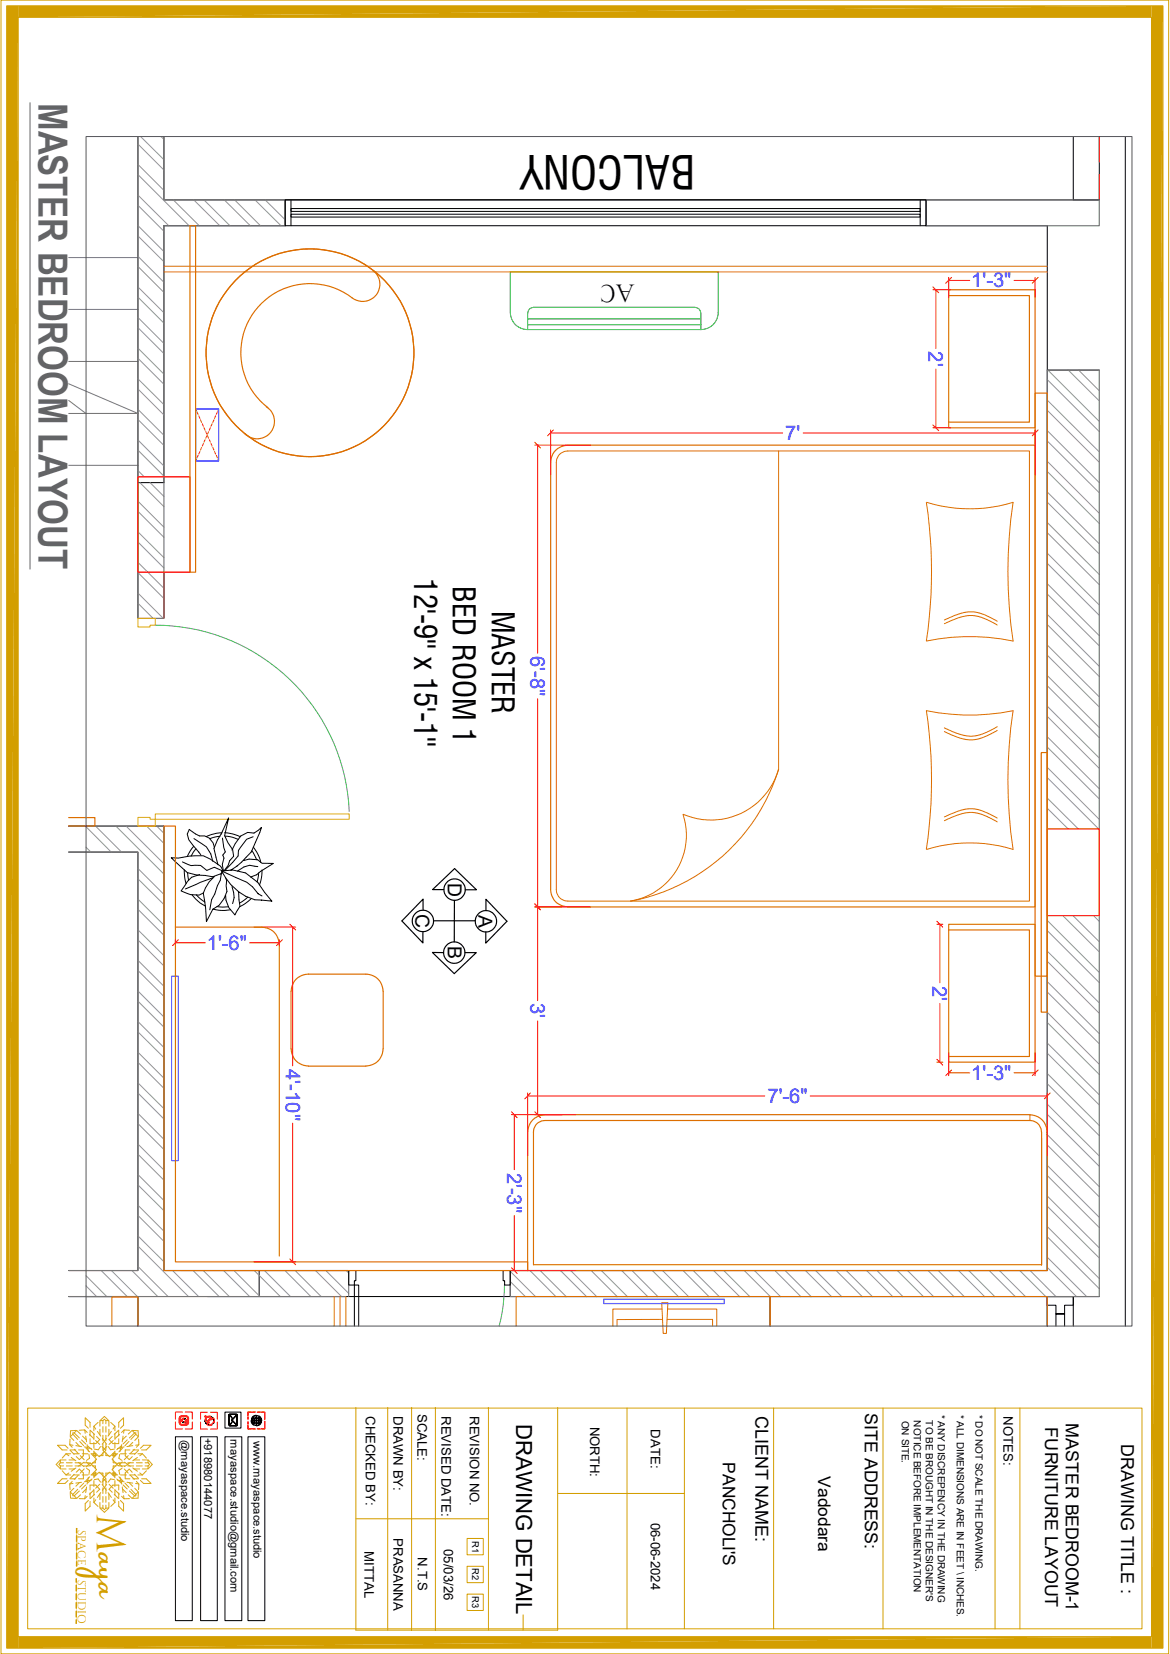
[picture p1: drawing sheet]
<svg xmlns="http://www.w3.org/2000/svg" width="297mm" height="420mm" viewBox="0 0 297 420" stroke-linecap="round" stroke-linejoin="round" font-family="sans-serif">
<path d="M17.4 65.4h17.6M17.4 78.6h17.6M17.4 97.5l17.6 7.5h-13.2l-4.4-3.3M17.4 91.8h17.6M17.4 105h17.6M17.4 118.2h17.6" fill="none" stroke="#767676" stroke-width=".25"/>
<g fill="none" stroke="#000" stroke-width=".25">
<path d="M35 34.7v122.3M41.6 34.7v16.1h237.5M272.5 34.7v16.1h6.6v-16.1M285.7 34.7v302M72.4 50.8h162.7v6.5h-162.7zM72.4 50.8v6.5h-30.8v65.3h-6.6M73.9 54.4h159.7v.7h-159.7zM73.9 53h159.7v.7h-159.7zM73.9 50.8v6.5M233.6 50.8v6.5M235.1 50.8v6.5h30.8v265.3h-136.4v6.6M265.9 94h13.2"/>
<path d="M17.4 216.4h17.6v106.2h-17.6M17.4 209.8h24.2v112.8M46.3 218.9l2.2 .9h2.4l1.6 1.2 1.9-.8 2.1 .9-.2 .7-2.3 .8-1.9-.3-2.1-.1-2.5-.6-4-3.8 1.8 .1 2.8-.5 3.5-.1 1.8 .8 2.6 1.9 .7 1.2M49.2 214.9l-1.7 2.6M49.2 212.9l3.2 2.2 1.1 1.7 .5 1.9M49.7 215.5l-1.2 1.9M54.4 215.2a3.2 3.2 0 0 0-3.8-2.9l-2.6-1.7-.5 1.2 .4 1.4 3.1 3.8M55.8 212.3l-2.5 .7M56.4 211.5l-1.4 .1-2.7 .8M56.5 212.8l.3 2.4 .4 1.1-.6 .8 .3 .8-.5 1.6 .3 1.5 .2 .1 1-1.3 .4-1.2 1-1.2-.2-1.7-1.2-1.7-.9-1.8 1-4.5-1.9 4.1-.9 1.5-.9 2.1 1 4.2M57 211.5l2.1 .3 1.9 .7M57.1 212.3l1.7 .3 1.7 .5"/>
<path d="M58.9 215.9l.8-1.7 1.4-1.9 1.8-.9 1.6 .1 1.9-1.4-2.6 6.2a20.8 20.8 0 0 1-5.2 4.6M61.8 218.5l1.4-.4 2.2 .2 1.1 .9h2.9l-3.3 2.1-.9 .8-1.6 .6M63.9 216l1.3 2.3M64.3 212.5l-1.7 .6-2.1 2.8v1.4l-3.4 3.7M64.3 215.1l1.2 1.9 .7 2M46.8 220.9l.1 1.7 .3 1.8M47.6 221.6l.3 1.9M48.7 227.2l2.1 2.1 1.4 .8M49.8 227.2l2.2 1.9M50.7 222.1l-2.1 .7-1 1-1.6 2.4 2.3 1 2.2 .1 1.1-.5M54.1 222.9l-3.3 1.2-3.7 1.6M54.1 230.8l2.2 .4 2.2-.2"/>
<path d="M54.4 222.5l-1.3 1.4-.9 1.6-.6 1.3 .6 3.8 .2 3.4 1.6-3.1 1.6-1 1.3-1.7 .7-1.8-.2-1.4 .1-1.4-.1-.5M55.1 230.2l2.9 .1M56.2 221.6l-.3 1.9-.7 1.4-.7 2.1-.8 1.4-.4 2.6M56.3 221.2l2.7-.3 3.4 .8 3 2.4 1.8 2.5 1.8 2.2-2.6-.2a10.5 10.5 0 0 1-7.8-4zM56.4 221.2l6.3 2.8 1.4 1.2 1.4 1.7 1 .6M58.9 225.1l.4 1.5 .1 1.3-.3 1.5M60.6 226.5l.3 3.6-1.3 2.2-1.5-1.8-.7-1.9-.1-1.2M62.9 227.8l-2.1 1.5M63.8 228.1l-1.9 1.6-1.1 .6M65.4 220l-2-.3-1.5 .4-1.6 1.1M65.7 221.7l-.4 2.2M66.5 220.9l-.1 1.9-.5 1.9"/>
<path d="M17.4 329.2h17.6v7.5M46 322.6h42.5M52.6 329.2h226.5M65.8 322.6v6.6M88.5 322.6h1.8v2.6h-.3v1.1h-1.5zM90 336.7v-10.4h1.1v10.4M127.7 322.6h1.8v3.7h-1.4v-1.1h-.4zM265.9 329.2v7.5v-7.5h6.6v7.5M268.1 336.7v-3.1h2.2v-2.2h2.2v-2.2h-6.6v2.2h2.2v2.2h2.2v3.1"/>
</g>
<g fill="none" stroke="#939598" stroke-width=".25">
<path d="M35 36.6l6.6 6.6M35.7 34.7l5.9 5.9M40.9 34.7l.7 .7M35 44.3l13 13M35 52.1l6.6 6.6M35 59.9l6.6 6.6M35 41.7l6.6 6.6M35 49.5l7.8 7.8M35 57.3l6.6 6.6M44 50.8l6.6 6.5M49.2 50.8l6.6 6.5M51.8 50.8l6.6 6.5"/>
<path d="M56.9 50.8l6.6 6.5M59.6 50.8l6.5 6.5M64.7 50.8l6.6 6.5M67.3 50.8l5.1 5M35 67.6l6.6 6.7M35 75.4l6.6 6.6M35 65.1l6.6 6.6M35 72.9l6.6 6.5M35 83.2l6.6 6.6M35 91l6.6 6.6M35 98.8l6.6 6.6M35 80.6l6.6 6.6"/>
<path d="M35 88.4l6.6 6.6M35 96.2l6.6 6.5M265.9 96.4l13.2 13.2M266 94l13.1 13M271.2 94l7.9 7.8M273.8 94l5.3 5.2M279 94l.1 .1M35 106.5l6.6 6.6M35 114.3l6.6 6.6M35 103.9l6.6 6.6M35 111.7l6.6 6.6M35 119.5l1.6 1.6"/>
<path d="M265.9 104.2l13.2 13.2M265.9 112l13.2 13.1M265.9 119.7l13.2 13.2M265.9 101.6l13.2 13.2M265.9 109.3l13.2 13.3M265.9 117.1l13.2 13.2M35 129.8l6.6 6.6M35 137.6l6.6 6.6M35 127.3l6.6 6.6M35 135l6.6 6.6M35.5 122.6l6.1 6.1M38.1 122.6l3.5 3.5"/>
<path d="M265.9 127.5l13.2 13.2M265.9 135.3l13.2 13.2M265.9 124.9l13.2 13.2M265.9 132.7l13.2 13.2M35 145.4l6.6 6.6M35 153.2l3.9 3.8M35 142.8l6.6 6.6M35 150.6l6.4 6.4M265.9 143l13.2 13.3M265.9 150.8l13.2 13.2M265.9 158.6l13.2 13.2M265.9 140.5l13.2 13.1"/>
<path d="M265.9 148.2l13.2 13.2M265.9 156l13.2 13.2M265.9 166.4l13.2 13.1M265.9 174.1l13.2 13.2M265.9 163.8l13.2 13.2M265.9 171.5l13.2 13.2M265.9 179.3l13.2 13.2M265.9 181.9l13.2 13.2M265.9 189.7l13.2 13.2M265.9 197.4l13 13.1M265.9 187.1l13.2 13.2M265.9 194.9l13.2 13.2"/>
<path d="M21.8 209.9l6.4 6.5M21.8 215.1l1.3 1.3M24.3 209.8l6.6 6.6M29.4 209.8l12.2 12.2M32 209.8l9.6 9.5M37.2 209.8l4.4 4.4M39.8 209.8l1.8 1.8M265.9 205.2l5.2 5.3M265.9 202.6l7.8 7.9M265.9 210.4v.1M35 223.1l6.6 6.6M35 230.9l6.6 6.6"/>
<path d="M35 238.7l6.6 6.6M35 220.5l6.6 6.6M35 228.3l6.6 6.6M35 236.1l6.6 6.6M265.9 236.3l13.2 13.2M265.9 233.7l13.2 13.2M269.8 232.5l9.3 9.2M272.4 232.5l6.7 6.6M277.6 232.5l1.5 1.5M35 246.4l6.6 6.6M35 254.2l6.6 6.6M35 243.8l6.6 6.6"/>
<path d="M35 251.6l6.6 6.6M35 259.4l6.6 6.6M265.9 244.1l13.2 13.2M265.9 251.9l13.2 13.1M265.9 259.6l13.2 13.2M265.9 241.5l13.2 13.2M265.9 249.3l13.2 13.2M265.9 257l13.2 13.3M35 262l6.6 6.6M35 269.7l6.6 6.7M35 277.5l6.6 6.6M35 267.2l6.6 6.6"/>
<path d="M35 275l6.6 6.5M265.9 267.4l13.2 13.2M265.9 275.2l13.2 13.2M265.9 264.8l13.2 13.2M265.9 272.6l13.2 13.2M35 285.3l6.6 6.6M35 293.1l6.6 6.6M35 282.7l6.6 6.6M35 290.5l6.6 6.6M35 298.2l6.6 6.6M265.9 283l13.2 13.2M265.9 290.7l13.2 13.2"/>
<path d="M265.9 298.5l13.2 13.2M265.9 280.4l13.2 13.1M265.9 288.1l13.2 13.2M265.9 295.9l13.2 13.2M35 306l6.6 6.6M35 313.8l6.6 6.6M35 300.9l6.6 6.5M35 308.6l6.6 6.6M35 316.4l12.8 12.8M265.9 306.3l13.2 13.1M265.9 314l13.2 13.2M265.9 303.7l13.2 13.2"/>
<path d="M265.9 311.4l13.2 13.3M265.9 319.2l9.9 10M21.8 323.9l5.3 5.3M21.8 326.5l2.7 2.7M25.7 322.6l6.6 6.6M28.3 322.6l6.6 6.6M33.5 322.6l6.5 6.6M35 321.6l7.7 7.6M43.8 322.6l6.6 6.6M49 322.6l6.6 6.6M51.6 322.6l6.6 6.6M56.8 322.6l6.6 6.6"/>
<path d="M59.4 322.6l6.6 6.6M64.6 322.6l6.6 6.6M67.1 322.6l6.6 6.6M72.3 322.6l6.6 6.6M74.9 322.6l6.6 6.6M80.1 322.6l6.6 6.6M82.7 322.6l5.8 5.8M87.9 322.6l.6 .7M129.5 325.4l3.8 3.8M129.5 322.8l6.4 6.4M134.5 322.6l6.6 6.6M137.1 322.6l6.6 6.6"/>
<path d="M142.3 322.6l6.6 6.6M144.9 322.6l6.6 6.6M150.1 322.6l6.6 6.6M152.7 322.6l6.6 6.6M157.8 322.6l6.6 6.6M160.4 322.6l6.6 6.6M165.6 322.6l6.6 6.6M168.2 322.6l6.6 6.6M173.4 322.6l6.6 6.6M176 322.6l6.6 6.6M181.1 322.6l6.6 6.6M183.7 322.6l6.6 6.6"/>
<path d="M188.9 322.6l6.6 6.6M191.5 322.6l6.6 6.6M196.7 322.6l6.6 6.6M199.3 322.6l6.6 6.6M204.5 322.6l6.6 6.6M207.1 322.6l6.6 6.6M212.3 322.6l6.6 6.6M214.8 322.6l6.6 6.6M220 322.6l6.6 6.6M222.6 322.6l6.6 6.6M227.8 322.6l6.6 6.6M230.4 322.6l6.6 6.6"/>
<path d="M235.6 322.6l6.5 6.6M238.2 322.6l6.6 6.6M243.3 322.6l6.6 6.6M245.9 322.6l6.6 6.6M251.1 322.6l6.6 6.6M253.7 322.6l6.6 6.6M258.9 322.6l6.6 6.6M261.5 322.6l6.6 6.6M265.9 321.8l7.4 7.4"/>
</g>
<path d="M35 34.7v122.3h6.6v-99.7h30.8v-6.5h-30.8v-16.1M235.1 50.8h44v6.5h-44zM265.9 94h13.2v235.2h-149.6v-6.6h136.4zM17.4 209.8h24.2v112.8h46.9v6.6M17.4 216.4h17.6v106.2h-17.6M17.4 329.2h17.6v7.5M21.8 329.2h66" fill="none" stroke="#767676" stroke-width=".3"/>
<path d="M35 121.1h13.2v24.2h-13.2zM265.9 210.5h13.2v22h-13.2z" fill="none" stroke="#f00" stroke-width=".3"/>
<g fill="none" stroke="#dd6e00" stroke-width=".25">
<path d="M142.1 115.4l1.2-.8 .8-.1h117.2v114.3h-117.2a2.89 2.89 0 0 1-2.9-2.9v-108.5l.2-.9zM197.7 114.5v80.9a48.6 48.6 0 0 1-37.6 33.4 16.9 16.9 0 0 0 13.3-22M235.2 127.6a118.3 118.3 0 0 1 0 35.1M235.2 127.6a37.7 37.7 0 0 0 22 0 118.5 118.5 0 0 0 0 35.2 54.3 54.3 0 0 0-22 0M239.7 157.4l4.2-1.7 1.8-.3h1.5l2.5 .6 3.5 1.7M239.7 158.4l4.5-1.8 2.9-.3 1.9 .4 4.2 2M197.6 195.4a17.8 17.8 0 0 1-24.2 11.4M235.2 180.5a118.3 118.3 0 0 1 0 35.1M235.2 180.5a54.3 54.3 0 0 0 22 0 118.5 118.5 0 0 0 0 35.1M253.2 185.5l-4.2 2-1.9 .4-1.6-.1-1.7-.3-4.1-1.7M253.2 184.5l-3.9 1.9-2.5 .5h-1.5l-1.6-.4-4-1.7M235.2 215.7a37.2 37.2 0 0 1 22 0"/>
<path d="M239.7 208.4l4.4-1.8 2.9-.3 2.3 .5 3.9 1.9M239.7 207.4l4.2-1.7 1.6-.3h1.6l1.9 .4 4.2 1.9M261.5 283v1.5M264.4 288.9v32.4M28.4 336.7v-7.3h6.6v7.3M84.8 329.2v7.5M86.3 329.2v7.5M87.8 329.2v7.5M131 336.7v-7.5h64.5v7.5v-7.5h70.4v7.5M168 330.8h1.5l-.3 7.8h-.8zM168 332.4h-12.4v4.3M168.1 335l-11.5 .1v1.6"/>
<path d="M169.3 335h11.6v1.7M169.5 332.4h12.4v4.3"/>
</g>
<path d="M279.1 34.7v6.4M279.1 44.2v6.6" fill="none" stroke="#f00" stroke-width=".25"/>
<path d="M35 157h4.4v1.7h-1.3v.5h-3.1zM35 207.6h3.1v.4h1.3v1.8h-4.4zM39.4 206.7h49.2v1.3h-49.2z" fill="none" stroke="#ffbf00" stroke-width=".25"/>
<path d="M39.4 158.7a49.3 49.3 0 0 1 49.2 47.3M128.1 326.3l-.4 5.3-1 5.1" fill="none" stroke="#00b8b8" stroke-width=".25"/>
<path d="M43.6 247.9h1.7v46.8h-1.7z" fill="none" stroke="#00f" stroke-width=".25"/>
<g fill="none" stroke="#dd6e00" stroke-width=".3">
<path d="M94.7 68.7a4.4 4.4 0 0 1 .8 6.1 4.4 4.4 0 0 1-6.1 .8 17.6 17.6 0 0 0-24.6 3.3 17.6 17.6 0 0 0 3.2 24.6M240.8 73.6h22v35h-22zM240.8 75.1h20.5v32.1h-20.5M262.8 99.8h3.1v148.1h-3.1zM67.6 103.3a4.4 4.4 0 0 1 1.1 6.4 4.4 4.4 0 0 1-6.6 .4M144.1 113.1a4.3 4.3 0 0 0-4.3 4.3v108.5a4.3 4.3 0 0 0 4.3 4.4M144.1 113h118.7v117.3h-118.7M264.3 191.1h1.6v65.9h-1.6zM17.4 207.6h6.7v2.1h-6.7M41.6 209.8h2.9v110.6h89.4v2.2h-92.3zM240.8 234.7h22v35h-22zM240.8 236.1h20.5v32.2h-20.5"/>
<path d="M73.9 251.7v14.6M97.2 251.7a4.3 4.3 0 0 0-4.3-4.3h-14.6a4.3 4.3 0 0 0-4.4 4.3M97.3 251.7v14.6M73.9 266.3a4.3 4.3 0 0 0 4.4 4.4M78.3 270.7h14.6M97.2 266.3a4.3 4.3 0 0 1-4.3 4.4M136.3 285.4l1.2-.8 .8-.1h123.2a2.96 2.96 0 0 1 2.9 2.9v33.7h-129v-33.7l.2-.8zM138.3 283h123.2M138.3 283.1a4.3 4.3 0 0 0-4.3 4.3l-.1 35.2h132v-35.2M261.5 283.1a4.3 4.3 0 0 1 4.3 4.3"/>
<circle cx="78.7" cy="89.6" r="26.4"/>
</g>
<path d="M49.7 103.8h5.8v13.3h-5.8zM153.2 329.9h30.7v1.1h-30.7zM195.5 329.2v7.5" fill="none" stroke="#00f" stroke-width=".3"/>
<g fill="none" stroke="#cd2027" stroke-width=".25">
<path d="M49.7 103.8l.2 .4M49.9 116.6l-.2 .5M50 104.6l.3 .6M50.3 115.6l-.3 .7M50.5 105.6l.3 .7M50.8 114.6l-.3 .7M50.9 106.6l.3 .7M51.2 113.6l-.3 .7M51.4 107.6l.2 .6M51.6 112.6l-.2 .7M51.8 108.6l.3 .7M52.1 111.6l-.3 .7"/>
<path d="M52.2 109.6l.3 .7M52.5 110.6l-.3 .7M52.7 110.6l.3 .7M53 109.6l-.3 .7M53.1 111.6l.3 .7M53.4 108.6l-.3 .7M53.6 112.6l.2 .7M53.8 107.6l-.2 .6M54 113.6l.3 .7M54.3 106.6l-.3 .7M54.4 114.6l.3 .7M54.7 105.6l-.3 .7"/>
<path d="M54.9 115.6l.3 .7M55.2 104.6l-.3 .6M55.3 116.6l.2 .5M55.5 103.8l-.2 .4"/>
</g>
<path d="M135.4 78h41M135.4 78.1a1.45 1.45 0 0 0-1.4 1.4l-.1 4.2a4.3 4.3 0 0 1-4.4-4.4v-10.3h52.8v10.3a4.3 4.3 0 0 1-4.4 4.4v-4.2M176.4 78.1a1.45 1.45 0 0 1 1.5 1.4M133.9 83.7h44zM133.9 82.5h44M133.9 81h44" fill="none" stroke="#2eb800" stroke-width=".25"/>
<path d="M21.8 34.7h265.6v302h-265.6z" fill="none" stroke="#545454" stroke-width=".25"/>
<path d="M41.6 145.3v11.7" fill="none" stroke="#cd2027" stroke-width=".3"/>
<g fill="none" stroke="#000" stroke-width=".3">
<path d="M107.4 231.1v-2.8l-5.4 5.5 5.4 5.6v-2.8M110.1 233.8h10.5M112.6 225.9h-2.8l5.6-5.3 5.5 5.3h-2.8M115.4 228.6l-.1 10.6M123.4 231.2v-2.9l5.3 5.6-5.4 5.6v-2.9M112.6 241.9h-2.8l5.5 5.3 5.6-5.3h-2.8"/>
<circle cx="107.4" cy="233.9" r="2.71"/>
<circle cx="115.4" cy="225.9" r="2.71"/>
<circle cx="123.4" cy="233.9" r="2.71"/>
<circle cx="115.3" cy="241.9" r="2.71"/>
</g>
<g fill="none" stroke="#e0ac11" stroke-width=".25">
<path d="M15.3 370.8l-1 1.1 1 1M15.3 372.2v.8h1.5M15.3 371.4l-.3 .5 .3 .3M15.3 372.2h.8M15.3 371.4h.8M15.8 373.5l1 1M16.8 370.7h-1.5v.7M16.8 374.5h1.1M16.8 369.1h1.1M16.8 369.1l-1 1.1M16.8 369.1l.7 .6M16.8 372.2h1.5"/>
<path d="M16.8 371.4h1.5M17 375.5h-1.2l-1.2 1.2h1.9l.8-.8M17.3 367.7l-.8-.7h-1.9l1.2 1.2h1.2M17.5 374l-.7 .5M17.5 373h1.5M17.5 370.7h1.5M17.7 366.9l.6 .6M17.7 375.5h1.5M17.7 368.2h1.5M17.8 365.4l-.1 1.5 .8 .1M17.8 379l.1 1.4M17.8 368.3l1 1"/>
<path d="M17.9 363.3l-.1 1.4M18.1 370.1l1.2 .8M18.3 376.2l-.6 .6M18.5 364.2l-.7 .6 1 1M18.5 379.5v.3h.3M18.5 364.2l1.2 1.3M18.5 376.7l-.8 .1 .1 1.4M18.7 374.5h1.5M18.7 369.1h1.5M18.8 377.9l-1 .9 .7 .7M18.8 363.9l.7-.7 .9 1M18.8 374.4l-1 1"/>
<path d="M18.8 363.9h-.3v.3M18.8 368l1.1 1.1M18.8 363.9l1.4 1.2M19 372.2h1.5M19 371.4h1.5M19.3 372.7l-1.2 .9M19.3 367.1l1.4 .2M19.3 366.3l.9 .9M19.3 373.8l.9-.8 1 1v1.5h-1.3M19.3 363.2l-1.4 .1M19.7 378.2l-1.2 1.3M19.9 374.6l-1.1 1.1"/>
<path d="M19.9 371.3l.7 .5M19.9 368.2h1.3v1.5l-1 .9-.9-.7M20.1 363.2l1.4-.1 .1 .8M20.2 378.6l-1.4 1.2M20.2 376.4l-.9 1M20.2 366l1.1 1.1M20.4 369.6l1 1.1M20.4 379.6l-.9 .9-.7-.7M20.6 371.9l-.7 .4M20.6 371.9l.7 .5M20.7 376.4l-1.4 .2M20.7 365.6l1.1 1"/>
<path d="M20.9 374.5h1.4M20.9 369.1h1.4M21 364.7l.9 .9M21.3 372.2h1.4M21.3 371.4h1.4M21.3 376.6l-1.1 1.1M21.3 371.3l-.7 .5M21.4 373l-1 1.1M21.4 367.4l.9 .1 .1 1.1M21.5 363.1l.6 .6M21.6 379.8l-.1 .8-1.4-.1M21.8 367.6l1 1.1"/>
<path d="M21.8 364.7l.2 1.4M21.8 377.1l-1.1 1M21.9 372.5l.6-.6 .4 .3 .3-.3 1.3 1.3-1.3 1.3M21.9 378.1l-.9 .9M22 372.8l.7 .6-.1 1M22 377.6l-.2 1.4M22.1 366.8l.1 .9 1 .1M22.1 379.9l-.6 .7M22.3 367.2l1.1 .9M22.4 375.1l-.1 1-.9 .2M22.6 369.3l.1 1-.7 .5M22.7 364.2l1 1.1"/>
<path d="M22.8 375l-1 1M22.9 362.4v-1.2l-1.3-1.2v1.9l.8 .8M22.9 363.1v1.5M22.9 378.3v-1.2h1.4l1 1.1-.8 .7M22.9 379.1v1.4M22.9 363.2l1.1 1M23.1 369.1h1.1v.9M23.2 375.8l-1 .2-.1 .9M23.2 369.2l1.3 1.3-1.3 1.3-.3-.4-.4 .4-.6-.6M23.4 375.5l-1.1 1.1M23.5 372.2h.7v.8M23.7 369.1v.6h.5"/>
<path d="M23.7 378.4l-1 1M23.8 368.5v1.1h.8M23.8 369.1h.5v.5M23.8 362.2v1.1M23.8 364.1v1.4M23.8 366.3v1.4M23.8 376v1.4M23.8 378.2v1.4M23.8 362.2l.5 .7M23.9 375l1.3-1.2 1.3 1.2-.4 .4 .4 .4-.6 .6M24 375.7l.9-.2 .6 .8M24 379.4l-1.1 1.1"/>
<path d="M24.2 373.8v.7h-1.1M24.2 374.1h-.5v.4M24.2 370.7v.7h-.7M24.3 365.8l1 1M24.3 374.1v.5h-.5M24.5 364.7l.8 .8-1 1.1h-1.4v-1.3M24.6 374.1h-.8v1.1M24.7 363.5l.9 1.2M24.9 361.2l-1.1 1M25.3 374.1h.8v.8M25.3 376.9l-1 1M25.4 362.9v1.5"/>
<path d="M25.4 379.3v1.5M25.4 360.7l1.1-1 1.1 1M25.5 367.3l-.6 .8-.9-.1M25.6 379l-.9 1.2M25.9 367.3l.6 .6-.4 .4 .4 .3-1.3 1.3-1.3-1.3M26 376.9l.5 .8M26 365.3l.5 .7M26.1 360.7h-.7v1.5M26.1 368.9v.7h-.8M26.1 360.7l.4-.3 .4 .3M26.1 360.7v.8M26.1 362.2v1.5"/>
<path d="M26.1 364.4v1.5M26.1 366.6v1.5M26.1 375.6v1.5M26.1 377.8v1.5M26.1 380v1.5M26.5 366l-.5 .7M26.5 366l.6 .7M26.5 377.7l-.5 .7M26.5 377.7l.5 .7M26.9 360.7v.8M26.9 362.2v1.5M26.9 364.4v1.5"/>
<path d="M26.9 366.6v1.5M26.9 375.6v1.5M26.9 377.8v1.5M26.9 380v1.5M26.9 360.7h.7v1.5M26.9 368.9v.7h.8M27 365.3l-.5 .7M27.1 376.9l-.6 .8M27.1 367.3l-.6 .6 .4 .4-.4 .3 1.3 1.3 1.3-1.3M27.4 379l.9 1.2M27.5 367.3l.6 .8 .9-.1M27.6 362.9v1.5"/>
<path d="M27.6 379.3v1.5M27.7 374.1h-.8v.8M27.7 376.9l1 1M28.1 361.2l1.1 1M28.3 363.5l-.9 1.2M28.4 374.1h.8v1.1M28.5 364.7l-.8 .8 1 1.1h1.4v-1.3M28.7 374.1v.5h.5M28.7 373.8v.7h1.2M28.7 374.1h.6v.4M28.7 370.7v.7h.8M28.7 365.8l-1 1"/>
<path d="M29 379.4l1.1 1.1M29 375.7l-.9-.2-.6 .8M29.1 375l-1.3-1.2-1.3 1.2 .4 .4-.4 .4 .6 .6M29.2 368.5v1.1h-.8M29.2 369.1h-.5v.5M29.2 362.2v1.1M29.2 364.1v1.4M29.2 366.3v1.4M29.2 376v1.4M29.2 378.2v1.4M29.2 362.2l-.5 .7M29.3 378.4l1 1"/>
<path d="M29.3 369.1v.6h-.6M29.5 372.2h-.8v.8M29.6 375.5l1.1 1.1M29.7 369.2l-1.3 1.3 1.3 1.3 .4-.4 .3 .4 .6-.6M29.8 375.8l1 .2 .1 .9M29.9 369.1h-1.2v.9M30.1 363.2l-1.1 1M30.1 362.4v-1.2l1.3-1.2v1.9l-.8 .8M30.1 363.1v1.5M30.1 378.3v-1.2h-1.4l-1 1.1 .8 .7M30.1 379.1v1.4M30.2 375l1 1"/>
<path d="M30.2 372.2h1.5M30.2 371.4h1.5M30.3 364.2l-1 1.1M30.4 369.3l-.2 1 .8 .5M30.5 375.1l.1 1 .9 .2M30.6 374.5h1.5M30.6 369.1h1.5M30.7 367.2l-1.1 .9M30.9 379.9l.6 .7M30.9 366.8l-.1 .9-1 .1M31 372.8l-.8 .6 .2 1M31 372.5l-.6-.6-.3 .3-.4-.3-1.3 1.3 1.3 1.3"/>
<path d="M31 377.6l.2 1.4M31.1 378.1l.9 .9M31.2 367.6l-1 1.1M31.2 364.7l-.2 1.4M31.2 377.1l1.1 1M31.4 379.8l.1 .8 1.4-.1M31.5 367.4l-.9 .1-.1 1.1M31.5 363.1l-.6 .6M31.5 373l1.1 1.1M31.6 371.3l1.5 1M31.7 376.6l1 1.1M32 364.7l-.9 .9"/>
<path d="M32.2 376.4l1.5 .2M32.3 365.6l-1.1 1M32.4 372.2h1.5M32.4 371.4h1.5M32.6 379.6l.9 .9 .7-.7M32.6 369.6l-1.1 1.1M32.7 376.4l1 1M32.7 366l-1 1.1M32.8 374.5h1.5M32.8 369.1h1.5M32.9 378.6l1.3 1.2M32.9 363.2l-1.4-.1-.1 .8"/>
<path d="M33 368.2h-1.2v1.5l1 .9 .8-.7M33.1 371.3l-1.5 1.1M33.1 374.6l1 1.1M33.2 378.2l1.3 1.3M33.6 373.8l-.8-.8-1 1v1.5h1.2M33.7 363.2l1.4 .1v1.4M33.7 372.7l1.2 .9M33.7 367.1l-1.5 .2M33.7 366.3l-1 .9M33.7 375.5h1.5M33.7 368.2h1.5M34 373h1.4"/>
<path d="M34 370.7h1.4M34.1 374.4l1 1M34.1 368l-1 1.1M34.2 363.9l-.7-.7-.9 1M34.2 363.9h.3M34.2 363.9l-1.3 1.2M34.2 379.8h.3M34.2 377.9l.9 .9-.6 .7M34.4 376.7l.9 .1-.1 1.4M34.5 364.2l.6 .6-.9 1M34.5 363.9v.3M34.5 379.5v.3"/>
<path d="M34.5 364.2l-1.3 1.3M34.6 372.2h1.5M34.6 371.4h1.5M34.6 376.2l.6 .6M34.9 370.1l-1.2 .8M35 374.5h1.2M35 369.1h1.2M35.1 379v1.4M35.1 368.3l-1 1M35.2 365.4l.1 1.5-.9 .1M35.2 366.9l-.6 .6M35.5 374l.7 .5"/>
<path d="M35.6 367.7l.8-.7h2l-1.3 1.2h-1.2M35.9 375.5h1.2l1.3 1.2h-2l-.8-.8M36.2 370.7h1.4v.7M36.2 369.1l1 1.1M36.2 369.1l-.7 .6M36.8 372.2h.8M36.8 371.4h.8M37.2 373.5l-1 1M37.6 372.2v.8h-1.4M37.6 371.4l.4 .5-.4 .3M37.7 370.8l1 1.1-1 1M17.9 380.4l1.4 .1"/>
<path d="M22.4 381l-.8 .8v1.9l1.3-1.2v-1.2M23.8 380.4v1.1M23.8 381.5l1.1 1M24.3 380.8l-.5 .7M25.4 381.5v1.4h.7M25.4 383l1.1 1 1.1-1M26.1 382.9l.4 .4 .4-.4M26.1 382.2v.7M26.9 382.2v.7M27.6 381.5v1.4h-.7M28.7 380.8l.5 .7M29.2 380.4v1.1"/>
<path d="M29.2 381.5l-1.1 1M30.6 381l.8 .8v1.9l-1.3-1.2v-1.2M35.1 380.4l-1.4 .1"/>
</g>
<g fill="#d39e00">
<path d="M292.3 1.5h2.9l-2.9 417z"/>
<path d="M295.2 1.5v417h-2.9z"/>
<path d="M4.6 415.6h287.7l-287.7 2.9z"/>
<path d="M4.6 418.5l287.7-2.9v2.9z"/>
<path d="M4.6 1.5h287.7l-287.7 2.9z"/>
<path d="M4.6 4.4l287.7-2.9v2.9z"/>
<path d="M1.7 1.5h2.9l-2.9 417z"/>
<path d="M4.6 1.5v417h-2.9z"/>
</g>
<g fill="none" stroke="#d39e00" stroke-width=".25">
<path d="M.3 0h296.4v419.9h-296.4zM1.7 1.5h293.5v417h-293.5zM4.6 4.4h287.7v411.2h-287.7zM7 357.5h282.9v56.1h-282.9zM90.3 357.4v56.5h51.3v-56.5M98.4 357.4v56.5M104.5 357.4v56.5M110.5 357.4v56.5M124 357.4v56.5M159.2 357.5v56.1M173.7 357.5v56.1M196.4 357.5v56.1"/>
<path d="M224.2 357.5v56.1M252.6 357.5v56.1M258.9 357.5v56.1M141.6 379.2h32.1M19.4 396.5l.1 1.1v-1.1M19.4 389.2v-1.1l.1 1.1M19.4 389.9v1.5M19.4 392.1v1.5M19.4 394.3v1.5M19.5 388.1v9.5M19.5 389.9v1.5M19.5 392.1v1.5"/>
<path d="M19.5 394.3v1.5M90.3 385.7h33.7M118.6 390.7h4.1v4.1h-4.1zM118.6 397.7h4.1v4.2h-4.1zM19.3 411.3v.9l.1-.9M19.3 401.8l.1-.9v.9M19.3 402.5v1.5M19.3 404.7v1.5M19.3 406.9v1.5M19.3 409.1v1.5M19.3 400.9v11.3M19.4 402.5v1.5"/>
<path d="M19.4 404.7v1.5M19.4 406.9v1.5M19.4 409.1v1.5M118.6 404.8h4.1v4.1h-4.1zM132.8 410v3.9"/>
</g>
<g fill="none" stroke="#000" stroke-width=".25">
<path d="M45.7 359.6v2.1M47.6 359.6v2.1M47.7 359.6v2.1M57.1 358.6h4.1v4h-4.1zM58.1 359.4l.3-.4h1.6l.3 .4M58.1 359.3v2.6M58.1 359.2v2.8M58.2 359.1v3M58.2 359.4l.1-.2 .7 1.1-.2 .3 .2 .2-.7 1.1-.1-.1M58.4 359.2h1.7l-1 1.1zM60.2 359.3l-1.2 1.3 1.2 1.2M60.2 359.1v3"/>
<path d="M60.2 359.2v2.8M60.3 359.3v2.6M64.2 359.8l.2 .3-.5 .5zM65 359.5l-.7 .2 .2 .4 .5-.1M65.1 359.4v2.7l.7-.2 .5-.5M65.2 359.5l.6 .2-.1 .4-.5-.1zM65.7 359.5l.4 .3 .4 .9M66 359.8l.3 .8-.5-.5zM44.5 364.8h4.3v46.7h-4.3zM50.9 364.8h4.3v46.7h-4.3zM57.1 364.8h4.3v46.7h-4.3zM59.1 360.9l1 1.1h-1.7z"/>
<path d="M60.3 361.8l-.4 .3h-1.6l-.2-.3M62.9 364.8h4.3v46.7h-4.3zM63.8 360.7v.6l.6 .6M63.9 360.8l.5 .5-.2 .3zM63.9 360l.6-.5 .6-.1v2.7M64 360.6l.4-.3 .1 .3zM64 360.8h.5l-.1 .3zM65 360.8h-.4v.4l.4 .1M65 360.1l-.4 .1v.4h.4M65 361.4l-.5-.1-.2 .4 .7 .2M65.2 360.8h.3l.1 .4-.4 .1zM65.2 360.1l.4 .1-.1 .4h-.3z"/>
<path d="M65.7 360.8h.5l-.5 .3zM65.7 360.3l.5 .3h-.5zM66 361.6l-.2-.3 .5-.5a1.16 1.16 0 0 1-1.1 1.1v-.5l.5-.1 .1 .4"/>
</g>
<g fill="#000">
<path d="M45.6 359.9l-.1 1.5zM45.6 359.9v1.6zM45.6 359.7v1.8zM45.6 359.7v2zM45.7 359.6v.5zM45.7 359.6v.4zM45.8 359.6l-.1 .4zM45.8 359.6v.4zM45.8 359.6v.3zM45.9 359.5l-.1 .4zM45.9 359.5v.3zM46 359.5l-.1 .3z"/>
<path d="M46 359.5v.3zM46.1 359.5v.2zM46 359.5v.2zM46.1 359.5l-.1 .2zM46.1 359.5h1.1l-1.1 .2zM46.1 359.7l1.1-.2v.2zM47.2 359.5v.2zM47.3 359.5l-.1 .2zM47.3 359.5v.2zM47.4 359.5v.3zM47.5 359.5v.3zM47.5 359.6v.3z"/>
<path d="M47.6 359.6v.4zM47.6 359.6v.5zM47.8 359.7l-.2 2zM47.8 359.7v2zM47.8 359.9v1.8zM52 359.5v.2zM52.1 359.5v.3zM52.1 359.5v.4zM52.1 359.5v.2zM52.2 359.5v.7zM52.3 359.6v1.9zM52.2 359.5l.1 .1-.1 1.8z"/>
<path d="M52.3 359.6v1.9l-.1-.1zM52.3 359.6v1zM52.3 359.6v1.2zM52.4 359.9v.5zM52.4 359.6l-.1 1zM52.4 359.6l.3 .1-.3 .2zM52.4 359.9l.3-.2v.3zM52.7 359.7v.3zM52.7 359.7l.2-.1-.2 .4zM52.9 359.6l-.2 .4zM52.9 359.6v.3zM53 359.6l-.1 .3z"/>
<path d="M53 359.6h.1l-.1 .3zM53.1 359.6l-.1 .3zM53.1 359.6v.2zM53.2 359.6l-.1 .2zM53.2 359.6h.1l-.1 .2zM53.3 359.6l-.1 .2zM53.3 359.6h.1l-.1 .2zM53.4 359.6l-.1 .2zM53.4 359.6v.2zM53.5 359.6v.3zM53.6 359.6v.3zM53.5 359.6h.1l-.1 .3z"/>
<path d="M53.6 359.6v.3h-.1zM53.6 359.6l.2 .1-.2 .2zM53.8 359.7v.3l-.2-.1zM53.8 359.7v.3zM53.9 359.8v.3zM54.1 359.9v.4zM53.9 359.8l.2 .1-.2 .2zM54.1 359.9v.4l-.2-.2zM54.1 360v.4zM58.2 359.1v.2zM58.2 359.1v.3zM58.3 359.1v.1z"/>
<path d="M58.3 359.1l-.1 .2zM58.3 359v.2zM58.3 359v.3zM58.4 359v.2zM58.4 359v.4zM58.4 359h1.5l-1.5 .2zM58.4 359.2l1.5-.2zM60 359v.2zM59.9 359v.2zM60 359l-.1 .2zM60.1 359.1v.1zM60.1 359.2l-1 1.2z"/>
<path d="M60.1 359.1v.3zM60.2 359.1v.2zM60.2 359.1v.3zM60.2 359.1l-.1 .3zM64 359.9v.3zM64 359.9l-.1 .4zM64.1 359.8l-.1 .3zM64.1 359.8v.2zM64.2 359.7l-.1 .3zM64.2 359.7v.2zM64.3 359.6v.4zM64.2 359.7l.1-.1-.1 .2z"/>
<path d="M64.3 359.6v.4l-.1-.2zM64.4 359.8v.3zM64.3 359.7v.3zM64.4 359.5l-.1 .2zM64.4 359.9v.4zM64.4 359.8v.5zM64.4 359.5h.1l-.1 .2zM64.5 359.5l-.1 .2zM64.5 359.5v.1zM64.6 359.5l-.1 .1zM64.6 359.5v.1zM64.7 359.4l-.1 .2z"/>
<path d="M64.9 359.4v.1zM64.7 359.4h.2l-.2 .2zM64.9 359.4l-.2 .2zM64.9 359.4h.1l-.1 .1zM64.9 359.5l.1-.1zM65.2 359.4h.1l-.1 .1zM65.2 359.5l.1-.1zM65.3 359.4v.1zM65.4 359.4l-.1 .1zM65.4 359.4h.1zM65.4 359.5l.1-.1v.2zM65.5 359.4v.2z"/>
<path d="M65.6 359.5l-.1 .1zM65.6 359.5h.1zM65.6 359.6l.1-.1zM65.7 359.9v.4zM65.7 359.9v.6zM65.8 359.8v.3zM65.8 359.8l-.1 .5zM65.8 359.8v.5zM65.7 359.5v.1zM65.8 359.7v.3zM65.8 359.6v.1zM65.8 359.7v.4z"/>
<path d="M65.8 359.5v.2zM65.8 359.6v.4zM65.9 359.6l-.1 .4zM65.9 359.6v.4zM66 359.7l-.1 .3zM66 359.7v.1zM66 359.7v.2zM66.1 359.8v.2zM66.2 359.9v.2zM66.2 359.9v.3zM45.5 360v1.3zM45.5 360v1.4z"/>
<path d="M45.7 361.3v.4zM45.7 361.4v.4zM45.8 361.4l-.1 .4zM45.8 361.4v.4zM45.8 361.5v.3zM45.9 361.6v.3zM46 361.6v.3zM46 361.7v.2zM46.1 360.5v.3zM46.1 360.5v.4zM46.1 361.7v.2zM46.1 361.7l-.1 .2z"/>
<path d="M46.1 360.4v.5zM46.1 360.4v.6zM46.2 360.3l-.1 .7zM46.2 360.3v.8zM46.3 360.2l-.1 .9zM46.3 360.2v.9zM46.3 360.7v.5zM46.3 360.8v.4zM46.3 360.2v.5zM46.3 360.2v1zM46.4 360.8v.4zM46.4 360.9v.3z"/>
<path d="M46.4 360.2v.3zM46.4 360.8l-.1 .4zM46.3 360.2v.4zM46.4 360.2l-.1 .4zM46.4 360.9v.4zM46.4 360.1v.4zM46.4 361v.3zM46.4 360.1v.3zM46.5 361v.3zM46.5 360.1l-.1 .3zM46.6 361.1v.2zM46.6 360.1v.2z"/>
<path d="M46.6 361.1l-.1 .2zM46.5 360.1v.3zM46.6 360.1l-.1 .3zM46.7 361.1l-.1 .2zM46.7 360l-.1 .3zM46.7 361.1v.2zM46.7 360v.3zM46.7 360.1v.2zM46.8 361.1v.2zM46.8 360.1v.2zM46.8 361.1l-.1 .2zM46.8 360.1l-.1 .2z"/>
<path d="M46.9 361v.3zM46.9 360.1v.3zM46.9 361l-.1 .3zM47 360.9l-.1 .4zM47 360.1v.4zM47 360.8v.4zM47 360.2v.3zM47 360.2v.4zM47 360.9v.4zM47.1 360.7l-.1 .5zM47.1 360.2v.5zM47.1 360.2v1z"/>
<path d="M47.2 361.2v.2zM47.2 361.3v.1zM47.1 360.2v.9zM47.2 360.3l-.1 .8zM46.1 361.7h1.1l-1.1 .2zM46.1 361.9l1.1-.2v.2zM47.2 360.3v.8zM47.2 360.4v.7zM47.2 361.2v.3zM47.2 361.7v.2zM47.3 361.7l-.1 .2zM47.2 360.4v.6z"/>
<path d="M47.3 360.5l-.1 .5zM47.3 361.2v.3zM47.3 361.2l-.1 .3zM47.3 361.7v.2zM47.3 360.5v.4zM47.3 360.6v.3zM47.4 361.2v.3zM47.4 361.2l-.1 .3zM47.4 361.6v.3zM47.4 361.6l-.1 .3zM47.4 361.2v.2zM47.5 361.3v.1z"/>
<path d="M47.5 361.3l-.1 .1zM47.5 361.6l-.1 .3zM47.5 361.5v.3zM47.5 361.5v.4zM47.6 361.4l-.1 .4zM47.6 361.3v.5zM47.6 361.4v.4zM47.9 360v1.4zM47.9 360.1v1.3zM47.8 359.9v1.6zM47.9 360l-.1 1.5zM52 360.6v.3z"/>
<path d="M52.1 360.4v.7zM52.1 360.5l-.1 .4zM52.1 360.5v.6zM52.2 360.2v1.2zM52.2 360.2l-.1 .9zM52.3 360.8v.7zM52.3 360.9v.7zM52.4 361.1v.5zM52.5 361.3v.4zM52.5 360.3l-.1 .1zM52.5 361.3l.1 .1-.1 .3zM52.6 361.4v.4l-.1-.1z"/>
<path d="M52.6 361.4v.4zM52.7 361.5v.3zM52.7 361v.2zM52.7 361.1v.1zM52.7 361.6v.3zM52.7 360.8v.5zM52.7 360.9v.3zM52.7 360.9v.4zM52.8 360.7v.7zM52.8 360.7l-.1 .6zM52.8 360.6v.8zM52.9 361.7v.2z"/>
<path d="M52.7 361.6l.2 .1-.2 .2zM52.9 361.7v.2h-.2zM52.9 360.5v.9zM52.9 360.6v.8zM52.9 360.6l-.1 .8zM53 361v.4zM53 360.5v.4zM53 360.9v.5zM53 360.5v.9zM53 360.5l-.1 .9zM52.9 361.7h.1l-.1 .2zM53 361.7v.3l-.1-.1z"/>
<path d="M53 361.1v.1zM53 361.1v.3zM53 360.4v.5zM53 361.7v.3zM53.1 361.7l-.1 .3zM53 360.4v.4zM53.1 360.4l-.1 .4zM53.1 360.4v.3zM53.2 360.3l-.1 .4zM53.1 361.7h.1l-.1 .3zM53.2 361.7l-.1 .3zM53.2 360.3v.3z"/>
<path d="M53.3 360.2l-.1 .4zM53.2 361.7h.1l-.1 .3zM53.3 361.7l-.1 .3zM53.3 360.2v.3zM53.4 360.2v.3zM53.4 360.2l-.1 .3zM53.3 361.7v.3zM53.4 361.7l-.1 .3zM53.5 360.2v.4zM53.5 360.1v.5zM53.6 360.2v.4zM53.6 360.1v.5z"/>
<path d="M53.6 360.1l-.1 .5zM53.6 361.7v.2zM53.4 361.7h.2l-.2 .3zM53.6 361.7v.2l-.2 .1zM53.6 360.2v.3zM53.7 360.2l-.1 .3zM53.6 361.7l.2-.1-.2 .3zM53.8 361.6l-.2 .3zM53.7 360.2v.3zM53.8 360.3l-.1 .2zM53.8 361.5v.4zM53.8 360.3v.1z"/>
<path d="M53.8 360.3v.2zM53.9 361.5l-.1 .4zM54 361.4l-.1 .4zM54 361.3v.4zM54.1 361.2l-.1 .5zM54.2 360v.6zM54.2 360v.8zM54.2 360.8v.8zM54.2 361v.6zM54.2 361l-.1 .6zM54.2 360v1.5zM54.3 360.2l-.1 1.3z"/>
<path d="M54.3 360.2v1.2zM54.4 360.3l-.1 1.1zM54.4 360.3v1zM54.4 360.4v.9zM54.4 360.6v.3zM54.4 360.5v.6zM54.4 360.6v.5zM54.4 360.4v.7zM58.2 361.9v.2zM58.2 361.8v.3zM58.3 361.9v.2zM58.3 361.9l-.1 .2z"/>
<path d="M58.3 361.8v.3zM58.4 362v.1zM58.4 361.8l-.1 .3zM59 360.4v.4l-.2-.2zM59 360.9l-.6 1.1zM58.4 359.2l.6 .8zM58.4 359.4l.6 .9zM59 360.8v.3zM59 360.6v.2zM59 360.3v.3zM59 360v.3zM59 360.1v.2z"/>
<path d="M59 360.6v.4zM59.1 360.7l-.1 .3zM59 360.1v.4zM59.1 360.3l-.1 .2zM58.4 362h1.5l-1.5 .1zM58.4 362.1l1.5-.1zM60 362v.1zM59.9 362v.1zM60 362l-.1 .1zM60.1 361.9v.2zM60.1 362v.1zM60.1 362l-.1 .1z"/>
<path d="M59.1 360.7l1 1.1zM59.1 360.9l1 1zM60.1 361.8v.3zM60.2 361.8v.3zM60.2 361.8l-.1 .3zM63.8 360.3v.5zM63.8 360.3v.8zM63.9 360.1v1.2zM63.9 360.1l-.1 1zM63.9 360.8v.5zM63.9 361.1v.3zM63.9 360.6v.2z"/>
<path d="M63.9 360.5v.4zM63.9 360.1v.5zM63.9 360v.6zM64 360.4v.4zM64 360.4l-.1 .5zM64 360.4v.6zM64 361.3v.2zM64 360.6v.2zM64 360.4v.2zM64.1 360.4l-.1 .2zM64 360.8v.2zM64.1 360.8v.2z"/>
<path d="M64.1 361.4v.3zM64.1 360.4v.2zM64.1 360.3v.3zM64.2 361.5v.2zM64.2 361.6v.2zM64.2 360.3l-.1 .2zM64.1 360.9v.2zM64.2 361v.1zM64.3 361v.2zM64.3 360.2l-.1 .2zM64.3 361.4v.4zM64.3 361.4l-.1 .4z"/>
<path d="M64.3 361.4v.4h-.1zM64.4 361.3v.3zM64.4 361.1v.2zM64.3 361.7v.1zM64.4 361.7v.2zM64.4 361.3l-.1 .4zM64.3 360.2l.1-.1-.1 .3zM64.4 360.1l-.1 .3zM64.3 361l.1 .1-.1 .1zM64.3 361.2l.1-.1v.2zM64.4 361.1v.4zM64.4 361.1v.5z"/>
<path d="M64.5 361l-.1 .5zM64.5 360v.5zM64.5 360v1.4zM64.5 360.1v1.3zM64.5 360.8v.6zM64.5 360v.8zM64.5 360.6v.2zM64.5 360v.6zM64.4 361.7l.1 .1-.1 .1zM64.4 361.9l.1-.1zM64 360.6h.5l-.5 .2zM64 360.8l.5-.2z"/>
<path d="M64.5 360.1v1.2zM64.6 360.1v1.3zM64.6 360.4v.6zM64.6 360.3v.8zM64.6 360.4v.7zM64.6 360.2v1zM64.6 360.3v.9zM64.6 360.1v.1zM64.5 361.8v.1zM64.6 360.6v.2zM64.6 360.6v.4zM64.6 361.8v.2z"/>
<path d="M64.7 361.9l-.1 .1zM64.6 360.1l.2-.1-.2 .2zM64.8 360l-.2 .2zM64.6 361.2l.2 .1-.2 .1zM64.6 361.4l.2-.1zM64.8 361.3v.1zM64.8 360v.2zM64.9 361.9v.1zM64.7 361.9h.2zM64.7 362l.2-.1zM64.9 361.9h.1l-.1 .1zM64.9 362l.1-.1v.2z"/>
<path d="M64.8 361.3h.2l-.2 .1zM64.8 361.4l.2-.1v.1zM64.8 360h.2l-.2 .2zM64.8 360.2l.2-.2zM64.6 360.6h.4l-.4 .2zM64.6 360.8l.4-.2zM65.2 361.9h.1l-.1 .2zM65.3 361.9l-.1 .2zM65.3 361.9v.1zM65.4 361.9l-.1 .1zM65.4 361.3v.1zM65.4 360v.2z"/>
<path d="M65.2 361.3h.2l-.2 .1zM65.2 361.4l.2-.1zM65.2 360h.2l-.2 .1zM65.2 360.1l.2-.1v.2zM65.5 360.6v.2zM65.2 360.6h.3l-.3 .2zM65.2 360.8l.3-.2zM65.6 361.8v.2zM65.6 360.4v.6zM65.6 360.4l-.1 .4zM65.4 361.9l.2-.1-.2 .2zM65.4 362l.2-.2z"/>
<path d="M65.6 360.2v.8zM65.6 360.2v1zM65.4 361.3l.2-.1-.2 .2zM65.6 361.2l-.2 .2zM65.4 360l.2 .1-.2 .1zM65.4 360.2l.2-.1zM65.7 360v.8zM65.7 360v1.3zM65.7 360v1.4zM65.6 360.1v1.3zM65.7 360.1l-.1 1.3zM65.7 360v.6z"/>
<path d="M65.7 360.6v.2zM65.7 360.8v.6zM65.7 361v.4zM65.7 361.1v.4zM65.6 361.8l.1-.1-.1 .3zM65.7 361.7l-.1 .3zM65.8 361.3v.3zM65.8 360.1v.2zM65.8 360.2v.1zM65.7 361.7v.2zM65.8 361.7l-.1 .2zM65.8 361.1v.5z"/>
<path d="M65.8 361.7v.1zM65.8 361.7v.2zM65.8 361.4v.3zM65.9 361.4l-.1 .3zM65.9 361.6v.2zM65.9 361.4v.3zM65.9 361.5v.2zM65.9 361.6l-.1 .2zM65.8 360.2h.1zM65.8 360.3l.1-.1v.2zM65.8 361.1l.1-.1-.1 .3zM65.9 361l-.1 .3z"/>
<path d="M66 361.6v.2zM66 361.6l-.1 .2zM66 361l-.1 .2zM65.9 360.2v.2zM66 360.3v.1zM66 361.5v.3zM66.1 361.4l-.1 .3zM66 361l.1-.1-.1 .2zM66.1 360.9l-.1 .2zM66.2 361.3v.2zM66.2 361.3l-.1 .4zM66.2 360.8l-.1 .3z"/>
<path d="M66 360.3l.2 .1-.2 .1zM66.2 360.4v.2l-.2-.1zM66.2 360.4v.4zM66.2 360.8v.2zM66.2 360.4v.2zM65.7 360.6h.5l-.5 .2zM65.7 360.8l.5-.2zM66.3 360v.3zM66.3 361.1l-.1 .4zM66.3 360.1v1.2zM66.3 360.1v.5zM66.3 360.8v.6z"/>
<path d="M66.2 360.4v.6zM66.3 360.6l-.1 .4zM66.4 360.3l-.1 1zM66.4 360.3v.8zM66.5 360.6l-.1 .5z"/>
</g>
<g fill="none" stroke="#f00" stroke-width=".25">
<path d="M236.8 73.6h4.5M236.8 72.9l1.5 1.4M237.6 73.6v14.9M240.8 70.4v5.1M240.8 71.2h5.4M241.6 70.4l-1.5 1.5M257.4 71.2h5.4M262.8 70.4v5.1M263.5 70.4l-1.5 1.5M237.6 93.7v14.9M135.8 113h14.1M135.8 112.3l1.4 1.4"/>
<path d="M136.5 113v52.9M139.8 109.9h58.9M139.8 109.2v11.4M140.5 109.2l-1.5 1.5M203.9 109.9h58.9M236.8 108.6h4.5M236.8 107.9l1.5 1.4M262.8 109.2v11.4M263.5 109.2l-1.5 1.5M136.5 177.5v76.6M44.5 238.6v.7M44.5 239.4h7.6"/>
<path d="M45.3 238.6l-1.5 1.5M63.3 239.4h7.6M64.5 235.4h10.6M70.9 238.6v1.6M71.7 238.6l-1.5 1.5M73.6 234.7l1.5 1.4M74.3 235.4v35.2M135.8 230.3h14.1M135.8 229.5l1.4 1.5M237.8 234.7h1.6M237.8 233.9l1.5 1.5M238.6 234.7v14.9"/>
<path d="M136.5 259.2v23.8M238.6 254.8v14.9M133.9 278.3h60.2M133.9 277.5v16M134.7 277.5l-1.5 1.5M205.7 278.3h60.2M237.8 269.7h1.6M237.8 269l1.5 1.5M240.8 267.3v5.8M240.8 272.4h5.4M241.6 271.7l-1.5 1.4M257.4 272.4h5.4"/>
<path d="M262.8 267.3v5.8M263.5 271.7l-1.5 1.4M265.9 277.5v16M266.6 277.5l-1.5 1.5M74.3 285.2v35.2M129.8 283h16.3M129.8 282.3l1.5 1.5M130.6 283v14M135.8 282.3l1.4 1.5M73.6 319.7l1.5 1.4M130.6 308.7v13.9M64.5 320.4h10.6"/>
<path d="M129.8 322.6h16.3M129.8 321.9l1.5 1.4M45.7 359.6l1.7-.1 .4 .2 .1 1.6-.1 .4-.4 .2h-1.4l-.4-.2-.1-1.6zM45.8 359.9l.2-.2 1.5 .1 .1 .3-.1 1.5h-1.6l-.2-.2zM46.3 358.6h-1.8v1.7M47 358.6h1.8v1.7M52.1 359.5l1.5 .1M52.1 359.5v1.6M52.7 358.6h-1.8v1.8M53.4 358.6h1.8v1.8M62.9 359.8v.7M63.8 358.6h-.9v.8"/>
<path d="M64.2 358.6h.7M64.7 358.6h-1.8v1.7M65.3 358.6h.7M65.4 358.6h1.8v1.7M66.4 358.6h.8v.8M67.2 359.8v.7M44.5 361.1v1.7h1.8M46.7 360.3l-.3 .2v.4M46.7 360.1l-.6 .3v.6M47 360.5v.4l-.3 .2M47.2 360.4v.7l-.5 .2M48.8 361.1v1.7h-1.8"/>
<path d="M50.9 361.1v1.8h1.8M52.4 361.7l.7 .3 .7-.1M52.9 360.5l.6-.4 .3 .2-.6 .3-.2 .3 .1 .2-.1 .3-.3-.2zM53.9 360.1l-.6-.3-.9 .1-.1 .9 .3 .6M54.2 360l.2 .5-.1 .9M54.2 360.8a.94 .94 0 0 1-1 .9M55.2 361.1v1.8h-1.8M62.9 362v.8h.9M62.9 360.9v1.9h2M65.3 362.8h.7M67.2 361.1v1.7h-1.8M67.2 362v.8h-.8"/>
<path d="M67.2 360.9v.7"/>
<circle cx="47.3" cy="361.3" r=".15"/>
</g>
<path d="M7.6 26.1v118.4" fill="none" stroke="#636466" stroke-width=".25"/>
<path d="M48.2 57.3h1.5v88h-1.5zM44.5 235.4h22M66.5 235.5a4.3 4.3 0 0 1 4.4 4.3v79.1" fill="none" stroke="#dd6e00" stroke-width=".3"/>
<path d="M41.6 69h224.3M41.6 67.6h224.3" fill="none" stroke="#dd6e00" stroke-width=".25"/>
<text font-size="11.7" x="176.4" y="39.2" transform="rotate(-180 176.4 39.2)">BALCONY</text>
<text font-size="10.5" fill="#d39e00" x="24.6" y="384.6" transform="rotate(90 24.6 384.6)">M</text>
<text font-size="10.2" fill="#636466" x="9.8" y="26.1" transform="rotate(90 9.8 26.1)">MASTER BEDROOM LAYOUT</text>
<g font-size="7.8">
<text x="105.1" y="146.9" transform="rotate(90 105.1 146.9)">12'-9'' x 15'-1''</text>
<text x="114.9" y="148.9" transform="rotate(90 114.9 148.9)">BED ROOM 1</text>
<text x="124.8" y="155" transform="rotate(90 124.8 155)">MASTER</text>
</g>
<text font-size="7.5" fill="#d39e00" x="24.6" y="394.3" transform="rotate(90 24.6 394.3)">aya</text>
<text font-size="6.5" x="161" y="72.5" transform="rotate(-180 161 72.5)">AC</text>
<text font-size="5.6" x="131" y="361.6" transform="rotate(90 131 361.6)">DRAWING DETAIL</text>
<g font-size="5.1" fill="#00f">
<text x="246.5" y="73">1'-3&quot;</text>
<text x="235.7" y="89.2" transform="rotate(90 235.7 89.2)">2'</text>
<text x="199.3" y="111.8">7'</text>
<text x="134.7" y="166.6" transform="rotate(90 134.7 166.6)">6'-8&quot;</text>
<text x="52.5" y="241.2">1'-6&quot;</text>
<text x="236.7" y="250.3" transform="rotate(90 236.7 250.3)">2'</text>
<text x="134.7" y="254.8" transform="rotate(90 134.7 254.8)">3'</text>
<text x="72.5" y="271.5" transform="rotate(90 72.5 271.5)">4'-10&quot;</text>
<text x="246.5" y="274.2">1'-3&quot;</text>
<text x="194.8" y="280.1">7'-6&quot;</text>
<text x="128.7" y="297.8" transform="rotate(90 128.7 297.8)">2'-3&quot;</text>
</g>
<g font-size="4.9">
<text x="113.7" y="224.2" transform="rotate(90 113.7 224.2)">D</text>
<text x="105.5" y="232.1" transform="rotate(90 105.5 232.1)">C</text>
<text x="121.5" y="232.2" transform="rotate(90 121.5 232.2)">A</text>
<text x="113.7" y="240.2" transform="rotate(90 113.7 240.2)">B</text>
</g>
<g font-size="4.5">
<text x="191.8" y="359.6" transform="rotate(90 191.8 359.6)">CLIENT NAME:</text>
<text x="219.5" y="358.8" transform="rotate(90 219.5 358.8)">SITE ADDRESS:</text>
<text x="265.3" y="362.5" transform="rotate(90 265.3 362.5)">FURNITURE LAYOUT</text>
<text x="270.6" y="361.4" transform="rotate(90 270.6 361.4)">MASTER BEDROOM-1</text>
<text x="284.6" y="366.6" transform="rotate(90 284.6 366.6)">DRAWING TITLE :</text>
</g>
<g font-size="4.4">
<text x="183.5" y="371.3" transform="rotate(90 183.5 371.3)">PANCHOLI'S</text>
<text x="207.7" y="374.9" transform="rotate(90 207.7 374.9)">Vadodara</text>
</g>
<g font-size="3.3">
<text x="92.9" y="359.6" transform="rotate(90 92.9 359.6)">CHECKED BY:</text>
<text x="99.9" y="359.6" transform="rotate(90 99.9 359.6)">DRAWN BY:</text>
<text x="106" y="359" transform="rotate(90 106 359)">SCALE:</text>
<text x="112.1" y="359.6" transform="rotate(90 112.1 359.6)">REVISED DATE:</text>
<text x="119.3" y="359.6" transform="rotate(90 119.3 359.6)">REVISION NO.</text>
<text x="254.7" y="359.7" transform="rotate(90 254.7 359.7)">NOTES:</text>
<text x="149.8" y="362.2" transform="rotate(90 149.8 362.2)">NORTH:</text>
<text x="165.2" y="363" transform="rotate(90 165.2 363)">DATE:</text>
<text x="165.2" y="386.6" transform="rotate(90 165.2 386.6)">06-06-2024</text>
<text x="92.5" y="393.9" transform="rotate(90 92.5 393.9)">MITTAL</text>
<text x="99.9" y="390.6" transform="rotate(90 99.9 390.6)">PRASANNA</text>
<text x="106.1" y="395.5" transform="rotate(90 106.1 395.5)">N.T.S</text>
<text x="112.7" y="393.3" transform="rotate(90 112.7 393.3)">05/03/26</text>
</g>
<g font-size="2.9" fill="#d39e00">
<text x="19.8" y="388.5" transform="rotate(90 19.8 388.5)">SPACE</text>
<text x="19.8" y="401.1" transform="rotate(90 19.8 401.1)">STUDIO</text>
</g>
<g font-size="2.8">
<text x="46" y="365.5" transform="rotate(90 46 365.5)">@mayaspace.studio</text>
<text x="51.9" y="365" transform="rotate(90 51.9 365)">+918980144077</text>
<text x="58.5" y="365.5" transform="rotate(90 58.5 365.5)">mayaspace.studio@gmail.com</text>
<text x="64.3" y="365.8" transform="rotate(90 64.3 365.8)">www.mayaspace.studio</text>
</g>
<g font-size="2.5">
<text x="238" y="359.2" transform="rotate(90 238 359.2)">* ANY DISCREPENCY IN THE DRAWING</text>
<text x="242.9" y="359.2" transform="rotate(90 242.9 359.2)">* ALL DIMENSIONS ARE IN FEET \ INCHES.</text>
<text x="247.7" y="359.2" transform="rotate(90 247.7 359.2)">* DO NOT SCALE THE DRAWING.</text>
<text x="228.9" y="360.7" transform="rotate(90 228.9 360.7)">ON SITE.</text>
<text x="231.9" y="360.7" transform="rotate(90 231.9 360.7)">NOTICE BEFORE IMPLEMENTATION</text>
<text x="235" y="360.7" transform="rotate(90 235 360.7)">TO BE BROUGHT IN THE DESIGNER'S</text>
</g>
<g font-size="2.4">
<text x="119.8" y="391.3" transform="rotate(90 119.8 391.3)">R1</text>
<text x="119.8" y="398.2" transform="rotate(90 119.8 398.2)">R2</text>
<text x="119.8" y="405.3" transform="rotate(90 119.8 405.3)">R3</text>
</g>
</svg>
